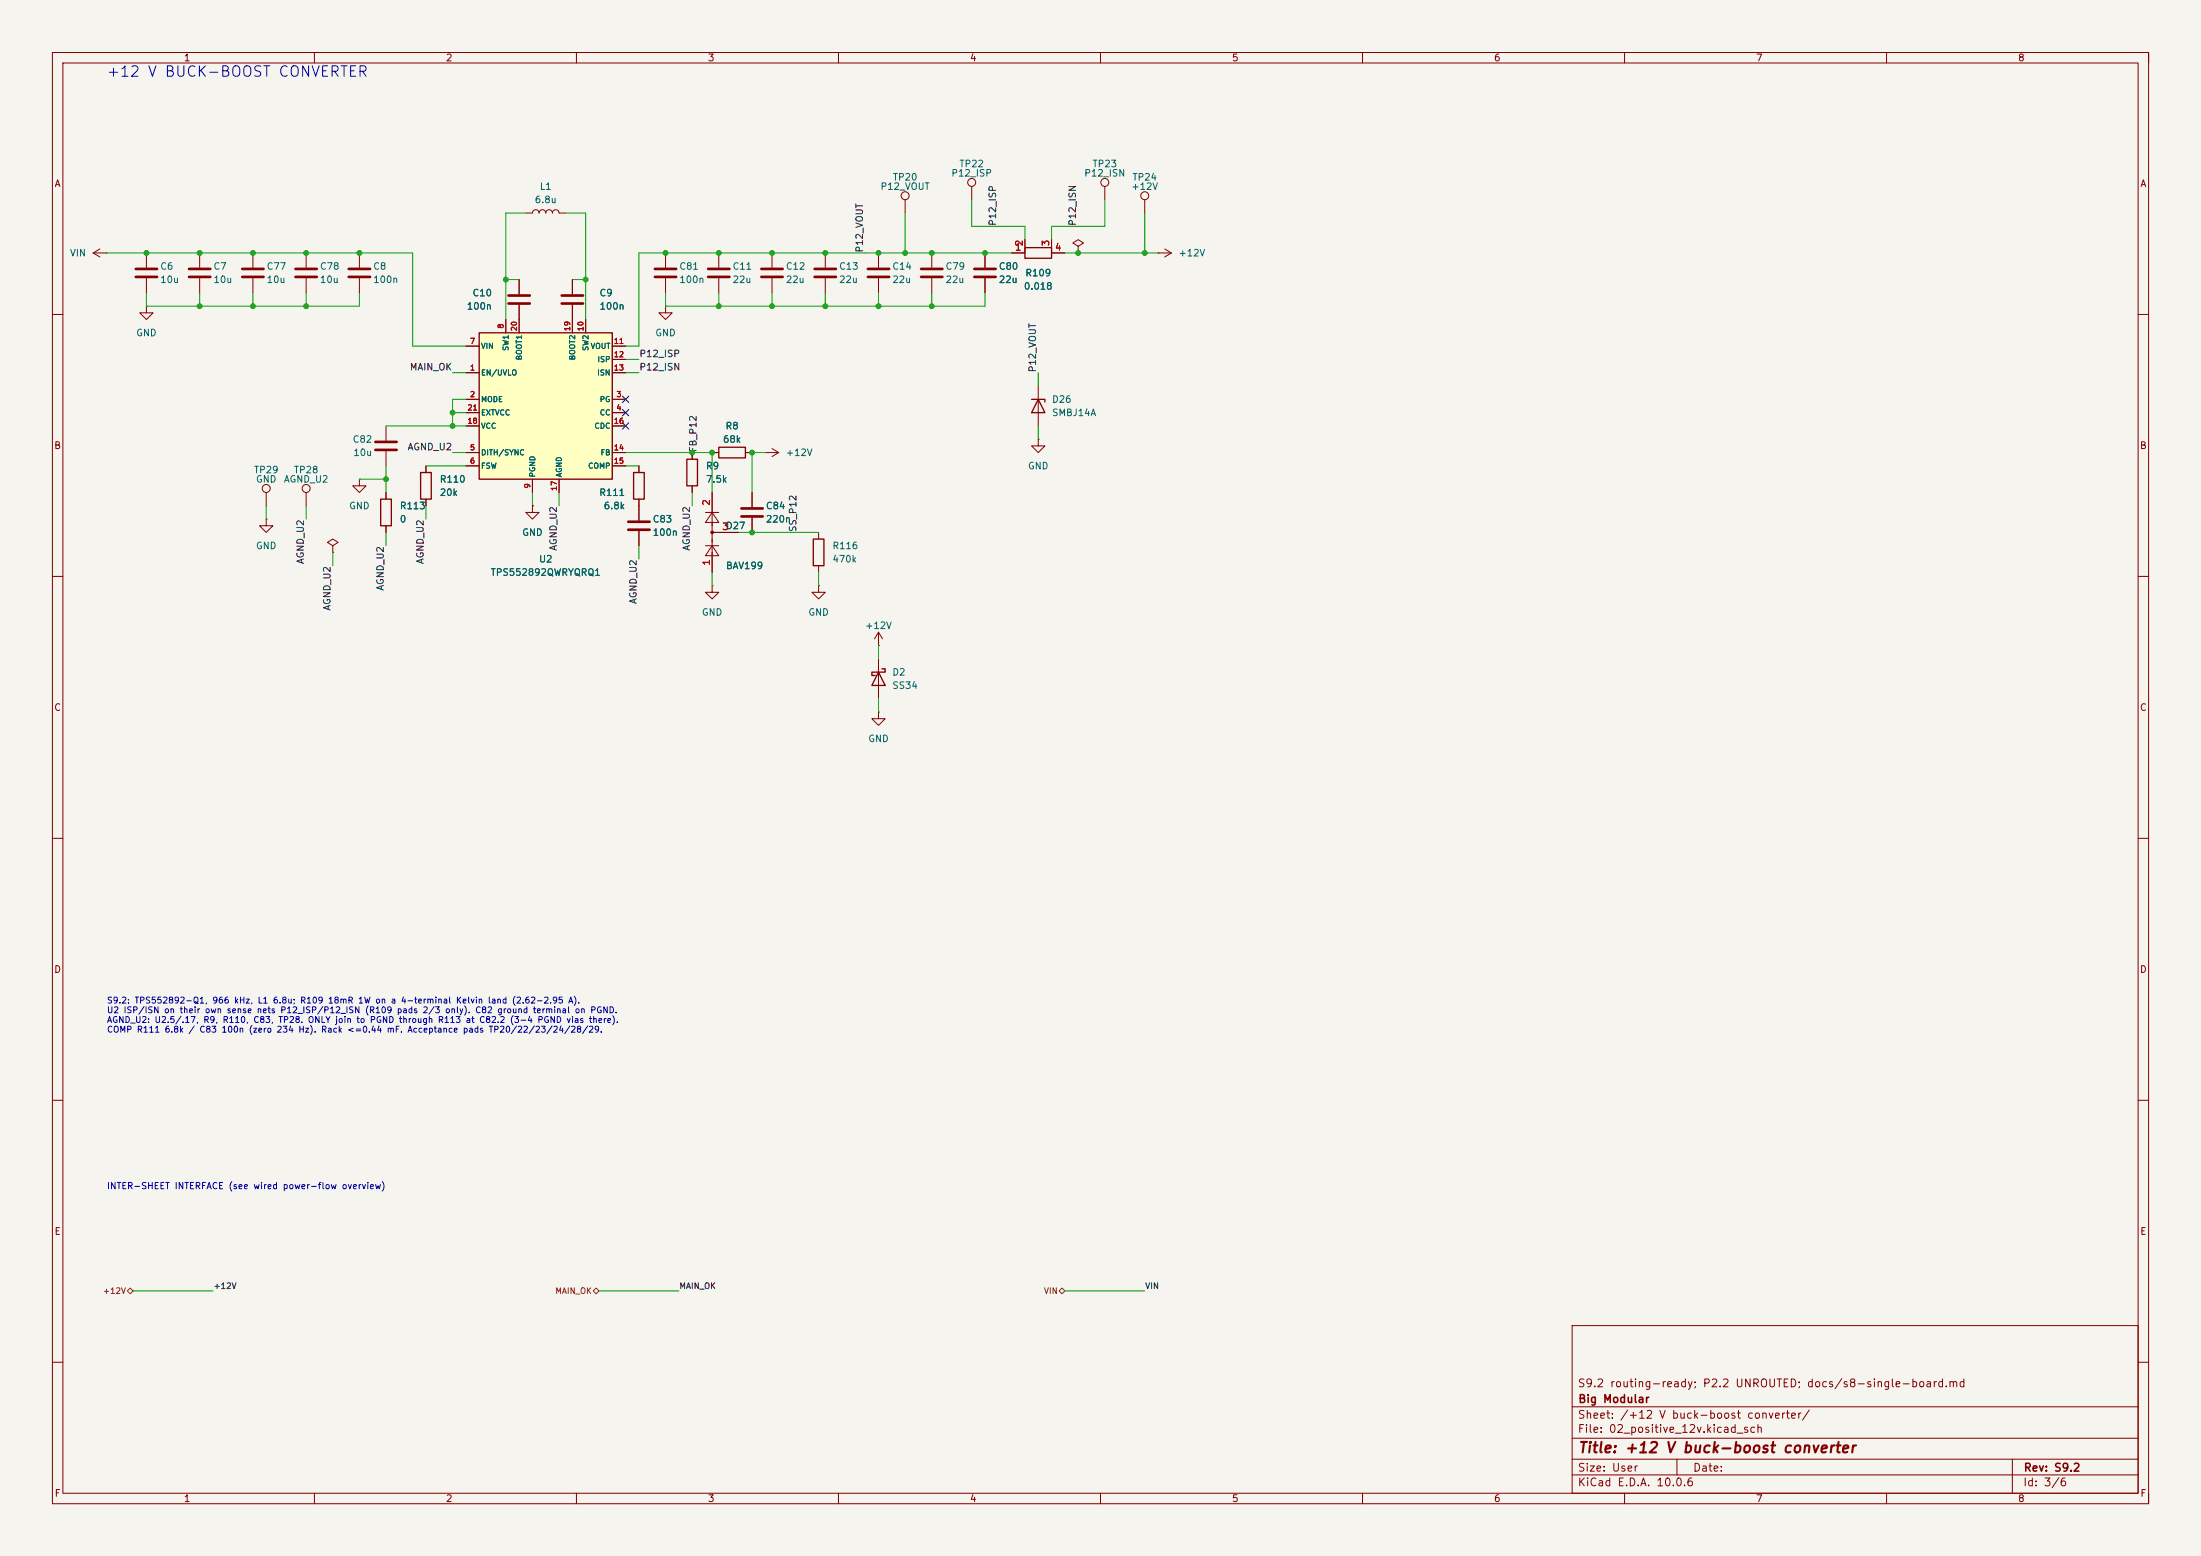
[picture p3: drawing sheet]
<svg xmlns="http://www.w3.org/2000/svg" width="420mm" height="297mm" viewBox="0 0 420 297" stroke-linecap="round" stroke-linejoin="round" font-family="sans-serif">
<path d="M0 0h420v297h-420z" fill="#f5f4ef" stroke="#f5f4ef" stroke-width=".19"/>
<g fill="none" stroke="#840000" stroke-width=".19">
<path d="M10 10h400v277h-400zM12 12h396v273h-396zM60 10v2M110 10v2M160 10v2M210 10v2M260 10v2M310 10v2M360 10v2M410 10v2M17.8 48.3l1.2 .7M17.8 48.3h2.5"/>
<path d="M19 47.5l-1.2 .8M20.3 48.3h.1M27.9 58.4v1.3h1.3l-1.3 1.3-1.2-1.3h1.2M27.9 58.4h.1M27.9 48.3v2.8M27.9 53.1v2.8M68.6 48.3v2.8M68.6 53.1v2.8M100.3 40.7h1.3a.64 .64 0 0 1 .6-.7 .64 .64 0 0 1 .7 .7 .64 .64 0 0 1 .6-.7 .64 .64 0 0 1 .6 .7 .64 .64 0 0 1 .7-.7 .64 .64 0 0 1 .6 .7 .64 .64 0 0 1 .6-.7 .64 .64 0 0 1 .7 .7h1.2M109.2 53.4v2.8M109.2 58.2v2.8M10 60h2"/>
<path d="M198.1 73.7v7.6M408 60h2M50.8 99.1v1.3h1.3l-1.3 1.2-1.3-1.2h1.3M50.8 99.1h.1M50.8 94v2.5M58.4 94v2.5M73.7 94v1.3M121.9 88.9v1.3M121.9 95.3v4M134.6 97.8h2.6M135.9 97.8l1.3 1.9h-2.6zM135.9 86.4h1.3"/>
<path d="M135.9 94v15.2M142.2 86.4h1.3M143.5 94v2.8M143.5 98.8v2.8M146 86.4h.1M146 86.4h2.6M147.3 85.6l1.3 .8M148.6 86.4l-1.3 .7M10 110h2M63.5 104.2l1-.7-1-.6-1 .6 1 .7v1.2M63.5 105.4h.1M73.7 100.4v1.2"/>
<path d="M121.9 101.4v2.8M134.6 104.2h2.6M135.9 111.8v1.3h1.3l-1.3 1.2-1.3-1.2h1.3M135.9 111.8h.1M135.9 104.2l1.3 1.9h-2.6zM135.9 101.6h5.1M156.2 111.8v1.3h1.3l-1.3 1.2-1.3-1.2h1.3M156.2 111.8h.1M156.2 101.6v1.3M156.2 108v1.2M408 110h2M167.6 123.2h.1"/>
<path d="M167.6 135.9v1.3h1.3l-1.3 1.3-1.2-1.3h1.2M167.6 135.9h.1M167.6 120.7l-.7 1.2M167.6 120.7l.8 1.2M167.6 120.7v2.5M167.6 125.8v7.6M10 160h2M408 160h2M10 210h2M408 210h2M300 253h108v32h-108zM10 260h2"/>
<path d="M300 278.5h108M300 274.5h108M300 268.5h108M320 278.5v3M384 278.5v6.5M408 260h2M60 285v2M110 285v2M160 285v2M210 285v2M260 285v2M300 281.5h108"/>
<path d="M310 285v2M360 285v2M410 285v2"/>
<circle cx="50.8" cy="93.2" r=".76"/>
<circle cx="58.4" cy="93.2" r=".76"/>
</g>
<path d="M196.8 76.2h2.6v.5M198.1 76.2l1.3 2.6h-2.6zM72.6 95.3h2.1v5.1h-2.1zM120.9 90.2h2v5.1h-2zM137.2 85.4h5v2h-5zM155.2 102.9h2v5.1h-2zM167.6 128.3l1.3 2.5h-2.5zM168.3 127.7h.6v.6h-2.5v.6h.6" fill="none" stroke="#840000" stroke-width=".25"/>
<path d="M25.9 51.3h4.1M25.9 52.9h4.1M66.5 51.3h4.1M66.5 52.9h4.1M107.2 57.9h4.1M107.2 56.4h4.1M119.9 99.6h4.1M141.5 97.1h4M141.5 98.6h4M119.9 101.1h4.1" fill="none" stroke="#840000" stroke-width=".51"/>
<circle cx="135.9" cy="101.6" r=".25" fill="#840000" stroke="#840000" stroke-width=".19"/>
<path d="M91.4 63.5h25.4v28h-25.4z" fill="#ffffc2"/>
<path d="M195.6 47.3h5.1v2h-5.1zM91.4 63.5h25.4v28h-25.4zM80.3 90.2h2v5.1h-2zM131.1 87.7h2v5h-2z" fill="none" stroke="#840000" stroke-width=".25"/>
<g fill="none" stroke="#840000" stroke-width=".19">
<path d="M172.7 38.1v2.6M185.4 35.6v2.5M210.8 35.6v2.5M218.4 38.1v2.6M38.1 48.3v2.8M38.1 53.1v2.8M48.3 48.3v2.8M48.3 53.1v2.8M58.4 48.3v2.8M58.4 53.1v2.8M99.1 53.4v2.8M99.1 58.2v5.3"/>
<path d="M109.2 53.4v2.8M109.2 58.2v5.3M127 58.4v1.3h1.3l-1.3 1.3-1.3-1.3h1.3M127 58.4h.1M127 48.3v2.8M127 53.1v2.8M137.2 48.3v2.8M137.2 53.1v2.8M147.3 48.3v2.8M147.3 53.1v2.8M157.5 48.3v2.8M157.5 53.1v2.8"/>
<path d="M167.6 48.3v2.8M167.6 53.1v2.8M177.8 48.3v2.8M177.8 53.1v2.8M188 48.3v2.8M188 53.1v2.8M195.6 45.7v2.6h-2.6M200.7 45.7v2.6h2.5M205.7 47l1.1-.6-1.1-.7-1 .7 1 .6v1.3M205.7 48.3h.1M221 48.3h.1M221 48.3h2.5"/>
<path d="M222.2 47.5l1.3 .8M223.5 48.3l-1.3 .7M88.9 71.1h2.5M88.9 76.2h2.5M88.9 78.8h2.5M88.9 66.1h2.5M96.5 61v2.5M111.8 61v2.5M116.8 71.1h2.6M116.8 76.2h2.6M116.8 78.8h2.6M116.8 66.1h2.6"/>
<path d="M116.8 68.6h2.6M68.6 91.5v1.2h1.2l-1.2 1.3-1.3-1.3h1.3M68.6 91.5h.1M73.7 81.3v2.8M73.7 86.1v2.8M73.7 94v1.3M81.3 88.9v1.3M81.3 95.3v1.2M88.9 86.4h2.5M88.9 88.9h2.5M88.9 81.3h2.5M101.6 96.5v1.3h1.3l-1.3 1.3-1.3-1.3h1.3"/>
<path d="M101.6 96.5h.1M101.6 91.5v2.5M106.7 91.5v2.5M116.8 86.4h2.6M116.8 88.9h2.6M116.8 81.3h2.6M121.9 88.9v1.3M121.9 95.3v4M132.1 86.4v1.3M132.1 92.7v1.3M135.9 86.4h1.3M135.9 94v3.8"/>
<path d="M142.2 86.4h1.3M143.5 94v2.8M143.5 98.8v2.8M198.1 83.8v1.3h1.3l-1.3 1.3-1.3-1.3h1.3M198.1 83.8h.1M73.7 100.4v1.2M121.9 101.4v2.8M135.9 105.4v3.8M135.9 101.6h5.1"/>
<circle cx="172.7" cy="37.4" r=".76"/>
<circle cx="185.4" cy="34.8" r=".76"/>
<circle cx="210.8" cy="34.8" r=".76"/>
<circle cx="218.4" cy="37.4" r=".76"/>
</g>
<g fill="none" stroke="#840000" stroke-width=".51">
<path d="M36.1 51.3h4M36.1 52.9h4M46.2 51.3h4.1M46.2 52.9h4.1M56.4 51.3h4.1M56.4 52.9h4.1M97 57.9h4.1M97 56.4h4.1M125 51.3h4M125 52.9h4M135.1 51.3h4.1M135.1 52.9h4.1"/>
<path d="M145.3 51.3h4.1M145.3 52.9h4.1M155.4 51.3h4.1M155.4 52.9h4.1M165.6 51.3h4.1M165.6 52.9h4.1M175.8 51.3h4M175.8 52.9h4M185.9 51.3h4.1M185.9 52.9h4.1M71.6 84.4h4.1M71.6 85.9h4.1"/>
</g>
<path d="M24.3 246.4l.6-.5 .5 .5-.5 .6zM113.7 245.9l.6 .5-.6 .6-.5-.6zM202.6 245.9l.6 .5-.6 .6-.5-.6z" fill="none" stroke="#725600" stroke-width=".19"/>
<g fill="none" stroke="#009600" stroke-width=".19">
<path d="M185.4 38.1v5.1h10.2v2.5M210.8 38.1v5.1h-10.1v2.5M20.3 48.3h58.4v17.8h10.2M27.9 55.9v2.5h40.7v-2.5M38.1 55.9v2.5M48.3 55.9v2.5M58.4 55.9v2.5M96.5 53.4h2.6M100.3 40.7h-3.8v20.3M107.9 40.7h3.9v20.3M109.2 53.4h2.6M127 55.9v2.5h61v-2.5"/>
<path d="M137.2 55.9v2.5M147.3 55.9v2.5M157.5 55.9v2.5M167.6 55.9v2.5M172.7 40.7v7.6M177.8 55.9v2.5M193 48.3h-71.1v17.8h-2.5M203.2 48.3h17.8M218.4 40.7v7.6M86.4 71.1h2.5M86.4 78.8h2.5M88.9 76.2h-2.5v5.1"/>
<path d="M119.4 71.1h2.5M119.4 68.6h2.5M198.1 71.1v2.6M50.8 96.5v2.6M58.4 96.5v2.6M68.6 91.5h5.1M73.7 88.9v5.1M73.7 81.3h15.2M81.3 96.5v2.6M81.3 88.9h7.6M86.4 86.4h2.5M101.6 94v2.5"/>
<path d="M106.7 94v2.5M119.4 86.4h16.5v7.6M119.4 88.9h2.5M132.1 94v2.5M146 86.4h-2.5v7.6M198.1 81.3v2.5M63.5 105.4v2.6M73.7 101.6v2.6M121.9 104.2v2.5M135.9 109.2v2.6M141 101.6h15.2M156.2 109.2v2.6"/>
<path d="M167.6 123.2v2.6M167.6 133.4v2.5M25.4 246.4h15.2M114.3 246.4h15.2M203.2 246.4h15.2"/>
</g>
<path d="M118.8 78.2l1.2 1.2M118.8 75.6l1.2 1.2M120 78.2l-1.2 1.2M120 75.6l-1.2 1.2M118.8 80.7l1.2 1.2M120 80.7l-1.2 1.2" fill="none" stroke="#000084" stroke-width=".19"/>
<g fill="#009600" stroke="#009600" stroke-width=".19">
<circle cx="218.4" cy="48.3" r=".46"/>
<circle cx="143.5" cy="101.6" r=".46"/>
<circle cx="132.1" cy="86.4" r=".46"/>
<circle cx="73.7" cy="91.5" r=".46"/>
<circle cx="86.4" cy="78.8" r=".46"/>
<circle cx="86.4" cy="81.3" r=".46"/>
<circle cx="111.8" cy="53.4" r=".46"/>
<circle cx="96.5" cy="53.4" r=".46"/>
<circle cx="127" cy="48.3" r=".46"/>
<circle cx="27.9" cy="48.3" r=".46"/>
<circle cx="68.6" cy="48.3" r=".46"/>
<circle cx="38.1" cy="58.4" r=".46"/>
<circle cx="38.1" cy="48.3" r=".46"/>
<circle cx="48.3" cy="48.3" r=".46"/>
<circle cx="48.3" cy="58.4" r=".46"/>
<circle cx="58.4" cy="58.4" r=".46"/>
<circle cx="58.4" cy="48.3" r=".46"/>
<circle cx="135.9" cy="86.4" r=".46"/>
<circle cx="147.3" cy="58.4" r=".46"/>
<circle cx="143.5" cy="86.4" r=".46"/>
<circle cx="157.5" cy="48.3" r=".46"/>
<circle cx="147.3" cy="48.3" r=".46"/>
<circle cx="137.2" cy="48.3" r=".46"/>
<circle cx="137.2" cy="58.4" r=".46"/>
<circle cx="167.6" cy="48.3" r=".46"/>
<circle cx="172.7" cy="48.3" r=".46"/>
<circle cx="157.5" cy="58.4" r=".46"/>
<circle cx="167.6" cy="58.4" r=".46"/>
<circle cx="177.8" cy="58.4" r=".46"/>
<circle cx="177.8" cy="48.3" r=".46"/>
<circle cx="188" cy="48.3" r=".46"/>
<circle cx="205.7" cy="48.3" r=".46"/>
</g>
<text font-size="2" fill="#0000c2" x="20.2" y="15.2">+12 V BUCK-BOOST CONVERTER</text>
<text font-size="2" fill="#840000" x="301" y="277.8">Title: +12 V buck-boost converter</text>
<g font-size="1.5" fill="#840000">
<text x="301" y="265.2">S9.2 routing-ready; P2.2 UNROUTED; docs/s8-single-board.md</text>
<text x="301" y="268.2">Big Modular</text>
<text x="301" y="273.9">File: 02_positive_12v.kicad_sch</text>
<text x="301" y="271.2">Sheet: /+12 V buck-boost converter/</text>
<text x="301" y="281.3">Size: User</text>
<text x="323" y="281.3">Date:</text>
<text x="386" y="281.3">Rev: S9.2</text>
<text x="301" y="284.1">KiCad E.D.A. 10.0.6</text>
<text x="386" y="284.1">Id: 3/6</text>
</g>
<g font-size="1.3" fill="#840000">
<text x="35" y="12">1</text>
<text x="85" y="12">2</text>
<text x="135" y="12">3</text>
<text x="185" y="12">4</text>
<text x="235" y="12">5</text>
<text x="285" y="12">6</text>
<text x="335" y="12">7</text>
<text x="385" y="12">8</text>
<text x="10.3" y="36">A</text>
<text x="408.3" y="36">A</text>
<text x="10.2" y="86">B</text>
<text x="408.2" y="86">B</text>
<text x="10.2" y="136">C</text>
<text x="408.2" y="136">C</text>
<text x="10.2" y="186">D</text>
<text x="408.2" y="186">D</text>
<text x="10.3" y="236">E</text>
<text x="408.3" y="236">E</text>
<text x="10.3" y="286">F</text>
<text x="35" y="287">1</text>
<text x="85" y="287">2</text>
<text x="135" y="287">3</text>
<text x="185" y="287">4</text>
<text x="235" y="287">5</text>
<text x="285" y="287">6</text>
<text x="335" y="287">7</text>
<text x="385" y="287">8</text>
<text x="408.3" y="286">F</text>
</g>
<g font-size="1.3" fill="#006464">
<text x="170.3" y="34.8">TP20</text>
<text x="181.4" y="34">P12_ISP</text>
<text x="183" y="32.2">TP22</text>
<text x="206.8" y="34">P12_ISN</text>
<text x="208.4" y="32.2">TP23</text>
<text x="216" y="34.8">TP24</text>
<text x="101.9" y="39.1">6.8u</text>
<text x="102.9" y="36.5">L1</text>
<text x="167.9" y="36.5">P12_VOUT</text>
<text x="215.8" y="36.5">+12V</text>
<text x="13.2" y="49.2">VIN</text>
<text x="30.5" y="51.8">C6</text>
<text x="40.6" y="51.8">C7</text>
<text x="50.8" y="51.8">C77</text>
<text x="60.9" y="51.8">C78</text>
<text x="71.1" y="51.8">C8</text>
<text x="129.5" y="51.8">C81</text>
<text x="139.7" y="51.8">C11</text>
<text x="149.8" y="51.8">C12</text>
<text x="160" y="51.8">C13</text>
<text x="170.2" y="51.8">C14</text>
<text x="180.3" y="51.8">C79</text>
<text x="190.5" y="51.8">C80</text>
<text x="195.5" y="53.1">R109</text>
<text x="224.8" y="49.2">+12V</text>
<text x="30.5" y="54.3">10u</text>
<text x="40.6" y="54.3">10u</text>
<text x="50.8" y="54.3">10u</text>
<text x="60.9" y="54.3">10u</text>
<text x="71.1" y="54.3">100n</text>
<text x="89" y="59.4">100n</text>
<text x="90.1" y="56.9">C10</text>
<text x="114.3" y="56.9">C9</text>
<text x="114.3" y="59.4">100n</text>
<text x="129.5" y="54.3">100n</text>
<text x="139.7" y="54.3">22u</text>
<text x="149.8" y="54.3">22u</text>
<text x="160" y="54.3">22u</text>
<text x="170.2" y="54.3">22u</text>
<text x="180.3" y="54.3">22u</text>
<text x="190.5" y="54.3">22u</text>
<text x="195.3" y="55.6">0.018</text>
<text x="25.9" y="64.5">GND</text>
<text x="124.9" y="64.5">GND</text>
<text x="200.6" y="77.2">D26</text>
<text x="138.3" y="82.3">R8</text>
<text x="200.6" y="79.7">SMBJ14A</text>
<text x="67.2" y="84.8">C82</text>
<text x="67.3" y="87.3">10u</text>
<text x="134.6" y="89.9">R9</text>
<text x="137.8" y="84.8">68k</text>
<text x="149.8" y="87.3">+12V</text>
<text x="196.1" y="89.9">GND</text>
<text x="48.3" y="90.6">TP29</text>
<text x="48.7" y="92.4">GND</text>
<text x="54.1" y="92.4">AGND_U2</text>
<text x="56" y="90.6">TP28</text>
<text x="83.8" y="92.4">R110</text>
<text x="83.8" y="95">20k</text>
<text x="114.2" y="95">R111</text>
<text x="134.6" y="92.4">7.5k</text>
<text x="66.5" y="97.5">GND</text>
<text x="76.2" y="97.5">R113</text>
<text x="76.2" y="100">0</text>
<text x="115.1" y="97.5">6.8k</text>
<text x="124.4" y="100">C83</text>
<text x="138.4" y="101.3">D27</text>
<text x="146" y="97.5">C84</text>
<text x="146" y="100">220n</text>
<text x="48.7" y="105.1">GND</text>
<text x="99.5" y="102.6">GND</text>
<text x="102.7" y="107.7">U2</text>
<text x="124.4" y="102.6">100n</text>
<text x="158.7" y="105.1">R116</text>
<text x="158.7" y="107.7">470k</text>
<text x="93.5" y="110.2">TPS552892QWRYQRQ1</text>
<text x="138.4" y="108.9">BAV199</text>
<text x="133.8" y="117.8">GND</text>
<text x="154.1" y="117.8">GND</text>
<text x="165" y="120.4">+12V</text>
<text x="170.2" y="129.3">D2</text>
<text x="170.2" y="131.8">SS34</text>
<text x="165.6" y="142">GND</text>
</g>
<g font-size="1.3" fill="#0f0f0f">
<text x="190.4" y="43.2" transform="rotate(-90 190.4 43.2)">P12_ISP</text>
<text x="205.6" y="43.2" transform="rotate(-90 205.6 43.2)">P12_ISN</text>
<text x="165" y="48.3" transform="rotate(-90 165 48.3)">P12_VOUT</text>
<text x="78.1" y="71">MAIN_OK</text>
<text x="121.9" y="68.5">P12_ISP</text>
<text x="121.9" y="71">P12_ISN</text>
<text x="198" y="71.2" transform="rotate(-90 198 71.2)">P12_VOUT</text>
<text x="77.7" y="86.3">AGND_U2</text>
<text x="133.2" y="86.4" transform="rotate(-90 133.2 86.4)">FB_P12</text>
<text x="152.3" y="101.7" transform="rotate(-90 152.3 101.7)">SS_P12</text>
<text x="58.3" y="107.8" transform="rotate(-90 58.3 107.8)">AGND_U2</text>
<text x="81.2" y="107.8" transform="rotate(-90 81.2 107.8)">AGND_U2</text>
<text x="106.6" y="105.2" transform="rotate(-90 106.6 105.2)">AGND_U2</text>
<text x="132" y="105.2" transform="rotate(-90 132 105.2)">AGND_U2</text>
<text x="73.5" y="112.9" transform="rotate(-90 73.5 112.9)">AGND_U2</text>
<text x="63.4" y="116.7" transform="rotate(-90 63.4 116.7)">AGND_U2</text>
<text x="121.8" y="115.4" transform="rotate(-90 121.8 115.4)">AGND_U2</text>
</g>
<g font-size="1.3" fill="#a90000">
<text x="195.4" y="47.1" transform="rotate(-90 195.4 47.1)">2</text>
<text x="200.5" y="47.1" transform="rotate(-90 200.5 47.1)">3</text>
<text x="193.6" y="48.1">1</text>
<text x="201.2" y="48.1">4</text>
<text x="135.8" y="96.6" transform="rotate(-90 135.8 96.6)">2</text>
<text x="137.7" y="101.5">3</text>
<text x="135.8" y="108.1" transform="rotate(-90 135.8 108.1)">1</text>
</g>
<g font-size="1.2" fill="#0000c2">
<text x="20.3" y="191.8">S9.2: TPS552892-Q1, 966 kHz, L1 6.8u; R109 18mR 1W on a 4-terminal Kelvin land (2.62-2.95 A).</text>
<text x="20.3" y="193.7">U2 ISP/ISN on their own sense nets P12_ISP/P12_ISN (R109 pads 2/3 only). C82 ground terminal on PGND.</text>
<text x="20.3" y="195.5">AGND_U2: U2.5/.17, R9, R110, C83, TP28. ONLY join to PGND through R113 at C82.2 (3-4 PGND vias there).</text>
<text x="20.3" y="197.4">COMP R111 6.8k / C83 100n (zero 234 Hz). Rack &lt;=0.44 mF. Acceptance pads TP20/22/23/24/28/29.</text>
<text x="20.3" y="227.3">INTER-SHEET INTERFACE (see wired power-flow overview)</text>
</g>
<g font-size="1.1" fill="#725600">
<text x="19.5" y="247.2">+12V</text>
<text x="105.9" y="247.2">MAIN_OK</text>
<text x="199.1" y="247.2">VIN</text>
</g>
<g font-size="1.1" fill="#0f0f0f">
<text x="40.6" y="246.3">+12V</text>
<text x="129.5" y="246.3">MAIN_OK</text>
<text x="218.4" y="246.3">VIN</text>
</g>
<g font-size="1" fill="#a90000">
<text x="89.6" y="65.9">7</text>
<text x="96.3" y="62.8" transform="rotate(-90 96.3 62.8)">8</text>
<text x="98.9" y="63.3" transform="rotate(-90 98.9 63.3)">20</text>
<text x="109" y="63.3" transform="rotate(-90 109 63.3)">19</text>
<text x="111.6" y="63.3" transform="rotate(-90 111.6 63.3)">10</text>
<text x="117" y="65.9">11</text>
<text x="89.6" y="71">1</text>
<text x="117" y="68.4">12</text>
<text x="117" y="71">13</text>
<text x="89.6" y="76">2</text>
<text x="117.5" y="76">3</text>
<text x="89.1" y="81.1">18</text>
<text x="89.1" y="78.6">21</text>
<text x="117" y="81.1">16</text>
<text x="117.5" y="78.6">4</text>
<text x="89.6" y="86.2">5</text>
<text x="89.6" y="88.7">6</text>
<text x="117" y="86.2">14</text>
<text x="117" y="88.7">15</text>
<text x="101.4" y="93.3" transform="rotate(-90 101.4 93.3)">9</text>
<text x="106.5" y="93.8" transform="rotate(-90 106.5 93.8)">17</text>
</g>
<g font-size="1" fill="#006464">
<text x="91.7" y="71.9">EN/UVLO</text>
<text x="91.7" y="66.8">VIN</text>
<text x="97.3" y="67.1" transform="rotate(-90 97.3 67.1)">SW1</text>
<text x="99.8" y="68.9" transform="rotate(-90 99.8 68.9)">BOOT1</text>
<text x="110" y="68.9" transform="rotate(-90 110 68.9)">BOOT2</text>
<text x="112.5" y="67.1" transform="rotate(-90 112.5 67.1)">SW2</text>
<text x="112.6" y="66.8">VOUT</text>
<text x="113.9" y="71.9">ISN</text>
<text x="113.9" y="69.4">ISP</text>
<text x="91.7" y="77">MODE</text>
<text x="114.4" y="77">PG</text>
<text x="91.7" y="82.1">VCC</text>
<text x="91.7" y="79.5">EXTVCC</text>
<text x="113.3" y="82.1">CDC</text>
<text x="114.4" y="79.5">CC</text>
<text x="91.7" y="87.2">DITH/SYNC</text>
<text x="91.7" y="89.7">FSW</text>
<text x="112.1" y="89.7">COMP</text>
<text x="114.5" y="87.2">FB</text>
<text x="102.4" y="91.2" transform="rotate(-90 102.4 91.2)">PGND</text>
<text x="107.4" y="91.2" transform="rotate(-90 107.4 91.2)">AGND</text>
</g>
</svg>
